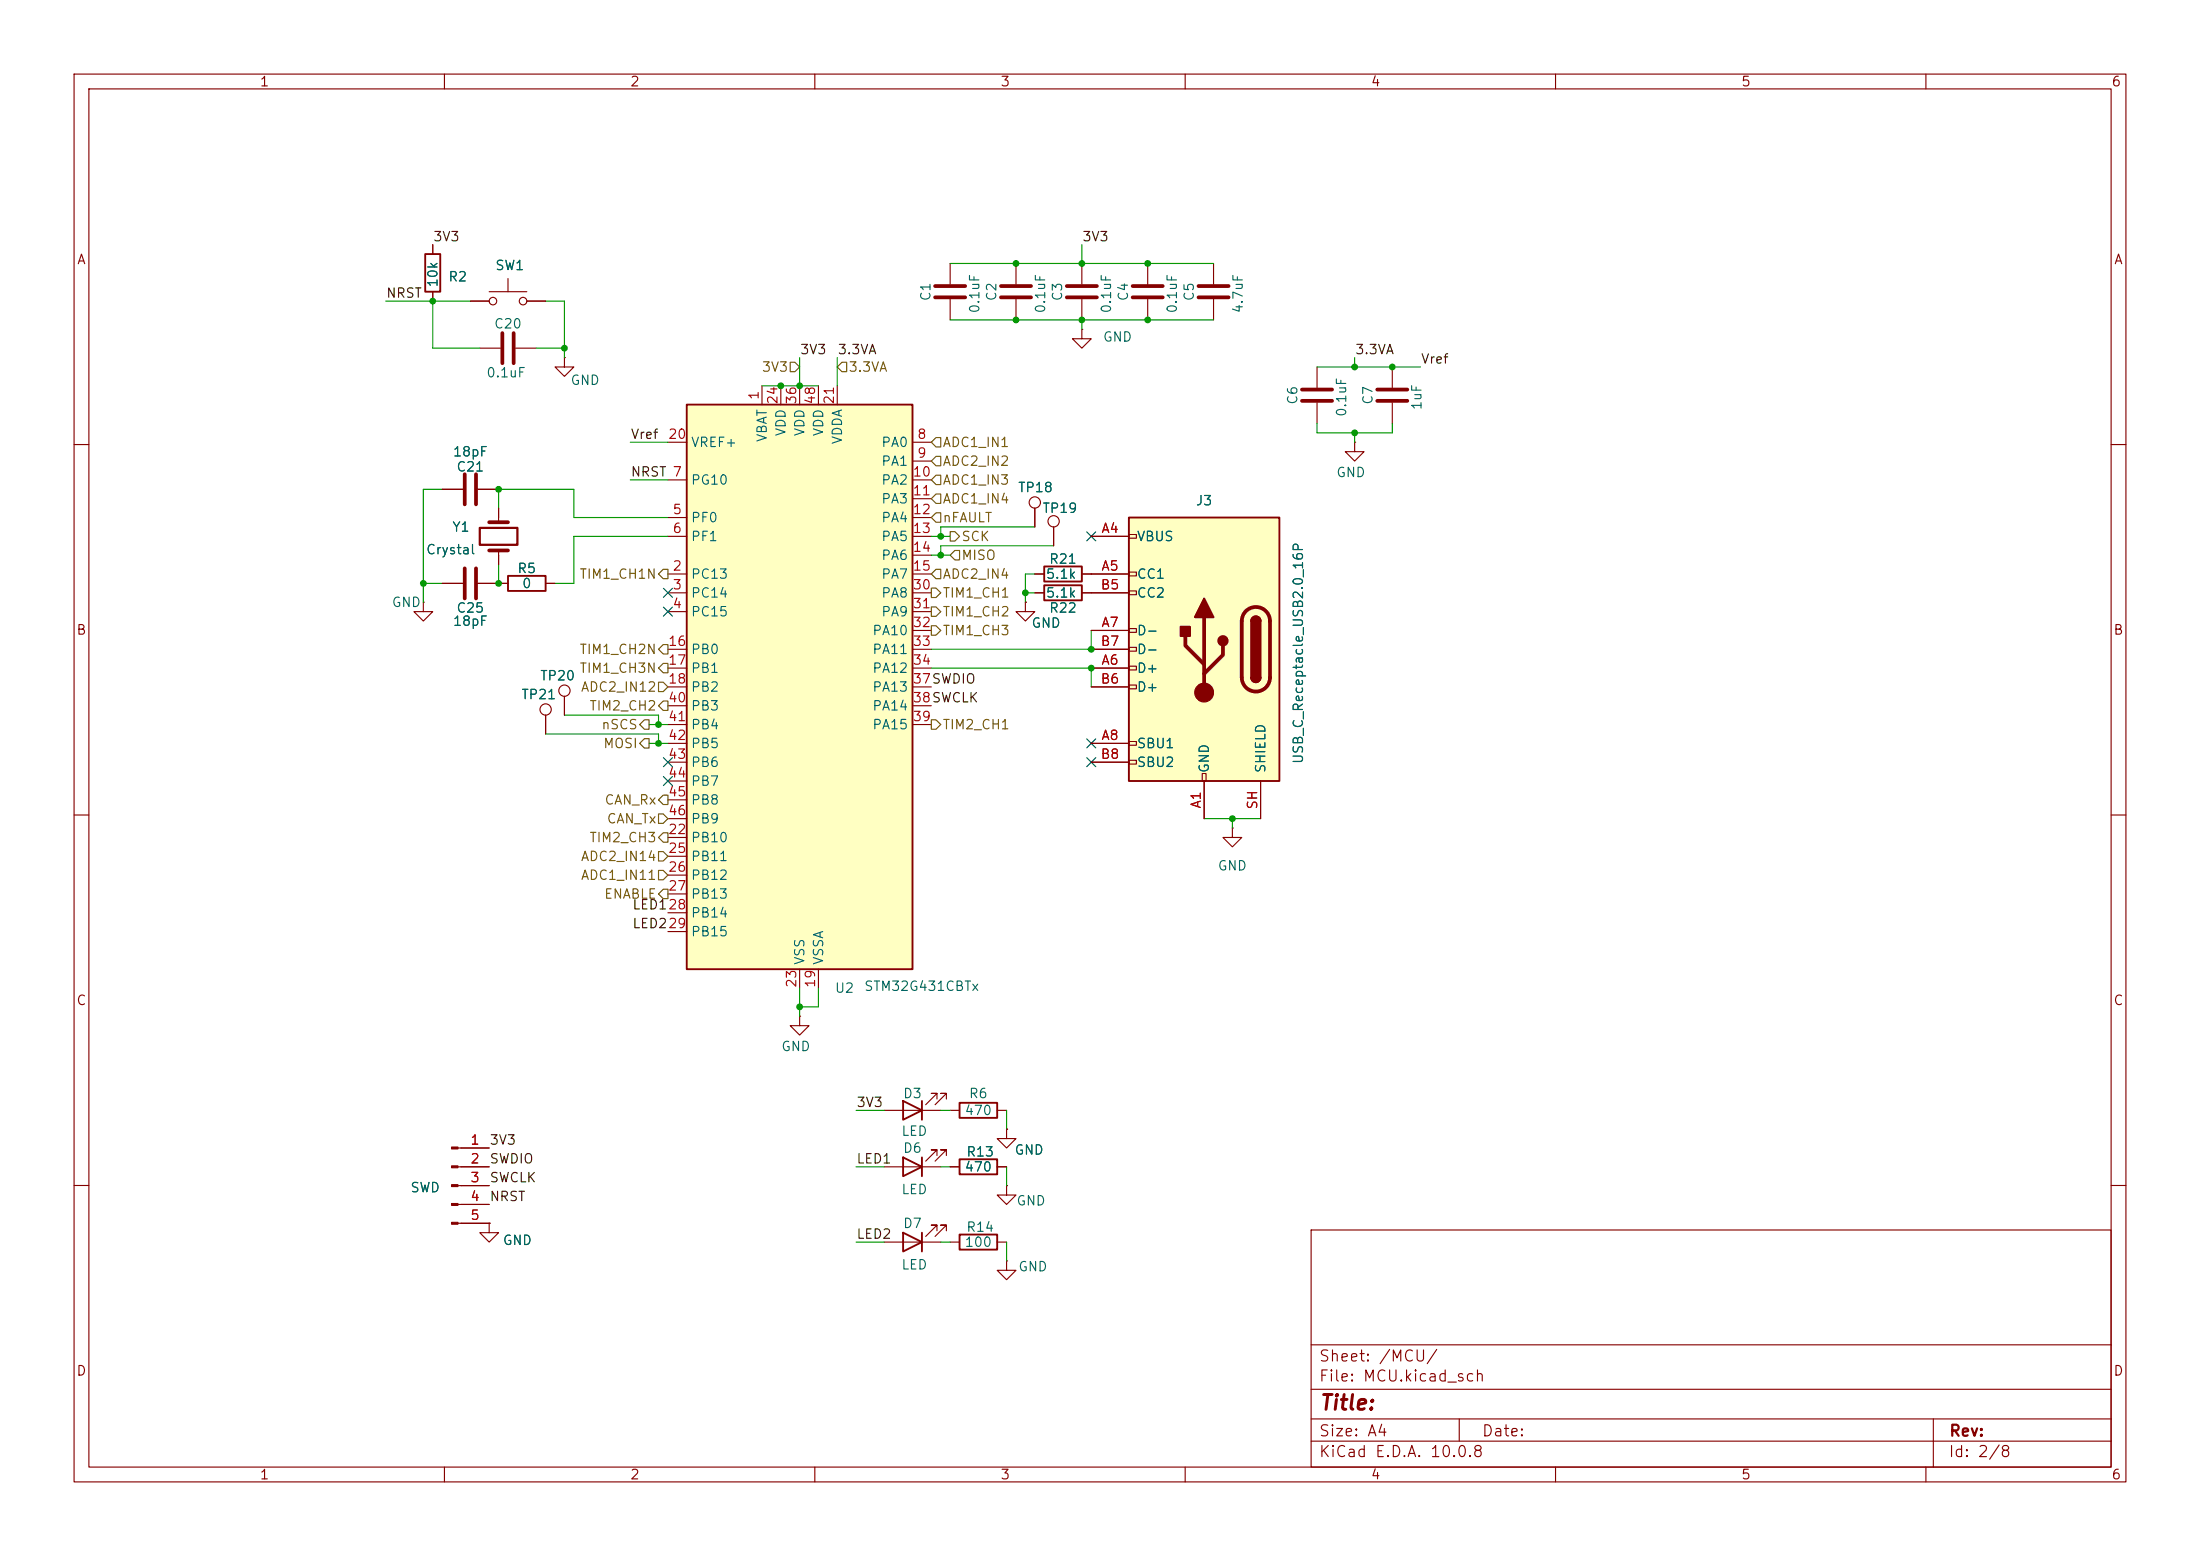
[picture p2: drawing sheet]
<svg xmlns="http://www.w3.org/2000/svg" width="297mm" height="210mm" viewBox="0 0 297 210" stroke-linecap="round" stroke-linejoin="round" font-family="sans-serif">
<g fill="none" stroke="#840000" stroke-width=".15">
<path d="M10 10h277v190h-277zM12 12h273v186h-273zM60 10v2M110 10v2M160 10v2M210 10v2M260 10v2M128.3 35.6v2.8M137.2 35.6v2.8M146 35.6v2.8M154.9 35.6v2.8M163.8 35.6v2.8"/>
<path d="M128.3 40.4v2.8M137.2 40.4v2.8M146 40.4v2.8M154.9 40.4v2.8M163.8 40.4v2.8M177.8 49.5v2.8M177.8 54.4v2.8M182.9 59.7v1.3h1.2l-1.2 1.2-1.3-1.2h1.3M182.9 59.7h.1M188 49.5v2.8M188 54.4v2.8M10 60h2"/>
<path d="M139.7 68.6v2.5M139.7 77.5h1.3M142.2 71.1v2.6M146 77.5h1.3M285 60h2M138.4 81.3v1.3h-1.2l1.2 1.2 1.3-1.2h-1.3M138.4 81.3h.1M139.7 80h1.3M146 80h1.3M10 110h2M166.4 111.8v1.2h-1.3l1.3 1.3 1.2-1.3h-1.2M166.4 111.8h.1"/>
<path d="M285 110h2M10 160h2M177 166h108v32h-108zM285 160h2M60 198v2M110 198v2M160 198v2M177 194.5h108M177 191.5h108M177 187.5h108M177 181.5h108M197 191.5v3"/>
<path d="M210 198v2M260 198v2M261 191.5v6.5"/>
<circle cx="139.7" cy="67.8" r=".76"/>
<circle cx="142.2" cy="70.4" r=".76"/>
</g>
<g fill="none" stroke="#840000" stroke-width=".51">
<path d="M126.2 38.6h4.1M135.1 38.6h4.1M144 38.6h4.1M152.9 38.6h4.1M161.8 38.6h4.1M126.2 40.1h4.1M135.1 40.1h4.1M144 40.1h4.1M152.9 40.1h4.1M161.8 40.1h4.1M175.8 54.1h4M175.8 52.6h4"/>
<path d="M185.9 54.1h4.1M185.9 52.6h4.1"/>
</g>
<path d="M141 76.5h5v2h-5zM141 79h5v2h-5z" fill="none" stroke="#840000" stroke-width=".25"/>
<path d="M152.4 69.9h20.3v35.5h-20.3z" fill="#ffffc2"/>
<g fill="none" stroke="#840000" stroke-width=".15">
<path d="M146 44.5v1.2h1.3l-1.3 1.3-1.2-1.3h1.2M146 44.5h.1M59.7 78.7h2.8M64.5 78.7h2.8M147.3 72.4h5.1M147.3 77.5h5.1M152.4 72.1h1v.5h-1zM152.4 77.2h1v.5h-1zM152.4 79.8h1v.5h-1zM57.1 81.3v1.3h-1.2l1.2 1.2 1.3-1.2h-1.3M57.1 81.3h.1M73.7 96.5v2.6"/>
<path d="M76.2 94v2.5M147.3 90.2h5.1M147.3 85.1h5.1M147.3 80h5.1M147.3 92.7h5.1M147.3 87.6h5.1M152.4 84.8h1v.5h-1zM152.4 87.4h1v.5h-1zM152.4 89.9h1v.5h-1zM152.4 92.5h1v.5h-1zM147.3 100.3h5.1M147.3 102.9h5.1"/>
<path d="M152.4 100.1h1v.5h-1zM152.4 102.6h1v.5h-1zM162.3 104.4h.5v1h-.5zM162.6 105.4v5.1M170.2 105.4v5.1M107.9 137.2v1.2h1.3l-1.3 1.3-1.2-1.3h1.2M107.9 137.2h.1M61.8 157.5h4.2M61.8 154.9h4.2M119.4 157.5h7.6M119.4 149.9h7.6M126.5 156v-.8h-.8h.8l-1.5 1.5"/>
<path d="M126.5 148.3v-.7h-.8h.8l-1.5 1.5M127.8 156v-.8h-.8h.8l-1.6 1.5M127.8 148.3v-.7h-.8h.8l-1.6 1.5M128.3 157.5h1.2M128.3 149.9h1.2M134.6 157.5h1.3M134.6 149.9h1.3M135.9 152.4v1.3h1.3l-1.3 1.2-1.3-1.2h1.3M135.9 152.4h.1M61.8 160h4.2M61.8 162.6h4.2M61.8 165.1h4.2"/>
<path d="M66 165.1v1.3h1.3l-1.3 1.2-1.2-1.2h1.2M66 165.1h.1M119.4 167.6h7.6M126.5 166.1v-.7h-.8h.8l-1.5 1.5M127.8 166.1v-.7h-.8h.8l-1.6 1.5M128.3 167.6h1.2M134.6 167.6h1.3M135.9 170.2v1.3h1.3l-1.3 1.2-1.3-1.2h1.3M135.9 170.2h.1M135.9 160v1.3h1.3l-1.3 1.3-1.3-1.3h1.3M135.9 160h.1"/>
<circle cx="73.7" cy="95.8" r=".76"/>
<circle cx="76.2" cy="93.2" r=".76"/>
</g>
<path d="M152.4 69.9h20.3v35.5h-20.3zM168.9 83.8a.64 .64 0 0 1 .6-.6 .64 .64 0 0 1 .7 .6M168.9 91.4a.64 .64 0 0 0 .6 .7 .64 .64 0 0 0 .7-.7M121.9 156.2l2.6 1.3-2.6 1.3zM121.9 148.6l2.6 1.3-2.6 1.2zM124.5 148.6v2.5M124.5 156.2v2.6M129.5 156.5h5.1v2h-5.1zM129.5 148.8h5.1v2.1h-5.1zM121.9 166.4l2.6 1.2-2.6 1.3zM124.5 166.4v2.5M129.5 166.6h5.1v2.1h-5.1z" fill="none" stroke="#840000" stroke-width=".25"/>
<path d="M62.7 76.7v4.1M64.3 76.7v4.1M160 85.9v1.2l2.6 2.6M162.6 83.3v10.2M165.1 87.1v1.3l-2.5 2.5M168.2 82.5a1.9 1.9 0 0 1 2.1-.4 1.9 1.9 0 0 1 1.1 1.7v7.6a1.91 1.91 0 0 1-1.9 1.9 1.91 1.91 0 0 1-1.9-1.9v-7.6a1.9 1.9 0 0 1 .6-1.3z" fill="none" stroke="#840000" stroke-width=".51"/>
<g fill="#840000" stroke="#840000" stroke-width=".25">
<path d="M168.9 83.8h1.3v7.6h-1.3z"/>
<path d="M169.1 83.4a.64 .64 0 0 1 .7-.2 .64 .64 0 0 1 .4 .6h-1.3z"/>
<path d="M168.9 91.4h1.3a.64 .64 0 0 1-.7 .7 .64 .64 0 0 1-.6-.7z"/>
<path d="M162.6 80.8l1.2 2.5h-2.5z"/>
<path d="M159.4 84.6h1.3v1.3h-1.3z"/>
<circle cx="165.1" cy="86.5" r=".63"/>
</g>
<g fill="#840000" stroke="#840000" stroke-width=".15">
<path d="M61 154.8h.8v.3h-.8z"/>
<path d="M61 157.4h.8v.2h-.8z"/>
<path d="M61 159.9h.8v.2h-.8z"/>
<path d="M61 162.4h.8v.3h-.8z"/>
<path d="M61 165h.8v.2h-.8z"/>
<circle cx="162.6" cy="93.5" r="1.27"/>
</g>
<path d="M92.7 54.6h30.5v76.2h-30.5z" fill="#ffffc2"/>
<path d="M57.4 34.3h2v5.1h-2zM92.7 54.6h30.5v76.2h-30.5zM68.6 77.7h5.1v2.1h-5.1z" fill="none" stroke="#840000" stroke-width=".25"/>
<g fill="none" stroke="#840000" stroke-width=".15">
<path d="M58.4 33v1.3M58.4 39.4v1.2M66 39.4h5.1M68.6 37.6v1.8M63.5 40.6h2.5M64.8 47h2.8M69.6 47h2.8M71.1 40.6h2.6M76.2 48.3v1.2h1.3l-1.3 1.3-1.3-1.3h1.3M76.2 48.3h.1M90.2 59.7h2.5M102.9 52.1v2.5"/>
<path d="M105.4 52.1v2.5M107.9 52.1v2.5M110.5 52.1v2.5M113 52.1v2.5M123.2 59.7h2.5M59.7 66h2.8M59.7 78.7h2.8M64.5 66h2.8M64.5 78.7h4.1M67.3 68.6v1.9M67.3 74.3v1.9M73.7 78.7h1.2"/>
<path d="M90.2 77.5h2.5M90.2 69.9h2.5M90.2 72.4h2.5M90.2 64.8h2.5M123.2 77.5h2.5M123.2 69.9h2.5M123.2 72.4h2.5M123.2 64.8h2.5M123.2 62.2h2.5M123.2 67.3h2.5M123.2 74.9h2.5M139.7 77.5h1.3"/>
<path d="M139.7 68.6v2.5M142.2 71.1v2.6M146 77.5h6.4M147.3 72.4h5.1M73.7 96.5v2.6M76.2 94v2.5M90.2 80h2.5M90.2 82.6h2.5M90.2 87.6h2.5M90.2 90.2h2.5M90.2 92.7h2.5M90.2 95.3h2.5"/>
<path d="M90.2 97.8h2.5M123.2 80h2.5M123.2 82.6h2.5M123.2 87.6h2.5M123.2 90.2h2.5M123.2 92.7h2.5M123.2 85.1h2.5M123.2 95.3h2.5M123.2 97.8h2.5M138.4 81.3h.1M139.7 80h1.3M146 80h6.4"/>
<path d="M147.3 87.6h5.1M147.3 90.2h5.1M147.3 92.7h5.1M147.3 85.1h5.1M90.2 113h2.5M90.2 115.6h2.5M90.2 118.1h2.5M90.2 100.3h2.5M90.2 102.9h2.5M90.2 105.4h2.5M90.2 108h2.5M90.2 110.5h2.5"/>
<path d="M147.3 100.3h5.1M147.3 102.9h5.1M162.6 105.4v5.1M170.2 105.4v5.1M90.2 120.7h2.5M90.2 123.2h2.5M90.2 125.7h2.5M107.9 130.8v2.6M110.5 130.8v2.6M62.2 157.5h3.8M62.2 154.9h3.8M128.3 157.5h1.2"/>
<path d="M134.6 157.5h1.3M135.9 152.4h.1M62.2 160h3.8M62.2 162.6h3.8M62.2 165.1h3.8M66 165.1h.1"/>
<circle cx="66.5" cy="40.6" r=".51"/>
<circle cx="70.6" cy="40.6" r=".51"/>
</g>
<path d="M67.8 45v4M69.3 45v4M62.7 64v4.1M64.3 64v4.1M66 74.3h2.6M66 70.5h2.6" fill="none" stroke="#840000" stroke-width=".51"/>
<path d="M64.8 71.2h5v2.3h-5z" fill="none" stroke="#840000" stroke-width=".3"/>
<g fill="none" stroke="#725600" stroke-width=".15">
<path d="M106.7 48.9h.6l.6 .6-.6 .7h-.6zM113.7 48.9h.6v1.3h-.6l-.7-.7zM126.4 59.1h.6v1.2h-.6l-.7-.6zM88.9 77.5l.6-.7h.7v1.3h-.7zM125.7 79.4h.7l.6 .6-.6 .6h-.7zM126.4 61.6h.6v1.3h-.6l-.7-.7zM126.4 64.1h.6v1.3h-.6l-.7-.6zM126.4 69.2h.6v1.3h-.6l-.7-.6zM126.4 66.7h.6v1.2h-.6l-.7-.6zM126.4 76.8h.6v1.3h-.6l-.7-.6zM128.3 71.8h.6l.6 .6-.6 .6h-.6zM128.9 74.3h.6v1.3h-.6l-.6-.7z"/>
<path d="M87 99.7h.6v1.3h-.6l-.6-.7zM87 97.2h.6v1.2h-.6l-.6-.6zM88.9 95.3l.6-.7h.7v1.3h-.7zM88.9 92.1h.6l.7 .6-.7 .6h-.6zM89.5 89.5h.7v1.3h-.7l-.6-.6zM89.5 87h.7v1.3h-.7l-.6-.7zM125.7 81.9h.7l.6 .7-.6 .6h-.7zM125.7 84.5h.7l.6 .6-.6 .6h-.7zM125.7 97.2h.7l.6 .6-.6 .6h-.7zM88.9 113l.6-.6h.7v1.3h-.7zM88.9 109.9h.6l.7 .6-.7 .6h-.6zM88.9 114.9h.6l.7 .7-.7 .6h-.6z"/>
<path d="M88.9 117.5h.6l.7 .6-.7 .6h-.6zM89.5 107.3h.7v1.3h-.7l-.6-.6zM89.5 120h.7v1.3h-.7l-.6-.6z"/>
</g>
<g fill="none" stroke="#009600" stroke-width=".15">
<path d="M128.3 35.6h35.5M146 33v2.6M52.1 40.6h11.4M58.4 40.6v6.4h6.4M72.4 47h3.8M73.7 40.6h2.5v7.7M85.1 59.7h5.1M102.9 52.1h7.6M107.9 48.3v3.8M113 48.3v3.8M128.3 43.2h35.5M146 43.2v1.3"/>
<path d="M177.8 49.5h14M177.8 57.2v1.2h10.2v-1.2M182.9 48.3v1.2M182.9 58.4v1.3M57.1 78.7h2.6M59.7 66h-2.6v15.3M67.3 68.6v-2.6h10.2v3.9h12.7M67.3 76.2v2.5M85.1 64.8h5.1M90.2 72.4h-12.7v6.3h-2.6M125.7 74.9h2.6M125.7 72.4h2.6"/>
<path d="M139.7 71.1h-12.7v1.3M139.7 77.5h-1.3v3.8M142.2 73.7h-15.2v1.2M73.7 99.1h15.2v1.2M76.2 96.5h12.7v1.3M87.6 97.8h2.6M125.7 90.2h21.6v2.5M138.4 80h1.3M147.3 85.1v2.5h-21.6M87.6 100.3h2.6M162.6 110.5h7.6M166.4 110.5v1.3"/>
<path d="M107.9 133.4v3.8M110.5 133.4v2.5h-2.6M115.6 157.5h3.8M115.6 149.9h3.8M127 157.5h1.3M127 149.9h1.3M135.9 149.9v2.5M135.9 157.5v2.5M115.6 167.6h3.8M127 167.6h1.3M135.9 167.6v2.6"/>
</g>
<g fill="none" stroke="#000084" stroke-width=".15">
<path d="M89.6 79.4l1.2 1.2M90.8 79.4l-1.2 1.2M146.7 71.8l1.2 1.2M147.9 71.8l-1.2 1.2M89.6 81.9l1.2 1.3M90.8 81.9l-1.2 1.3M146.7 99.7l1.2 1.2M147.9 99.7l-1.2 1.2M89.6 104.8l1.2 1.2M89.6 102.3l1.2 1.2M90.8 104.8l-1.2 1.2M90.8 102.3l-1.2 1.2"/>
<path d="M146.7 102.3l1.2 1.2M147.9 102.3l-1.2 1.2"/>
</g>
<g fill="#009600">
<circle cx="76.2" cy="47" r=".46"/>
<circle cx="105.4" cy="52.1" r=".46"/>
<circle cx="67.3" cy="66" r=".46"/>
<circle cx="58.4" cy="40.6" r=".46"/>
<circle cx="57.1" cy="78.7" r=".46"/>
<circle cx="147.3" cy="87.6" r=".46"/>
<circle cx="147.3" cy="90.2" r=".46"/>
<circle cx="166.4" cy="110.5" r=".46"/>
<circle cx="138.4" cy="80" r=".46"/>
<circle cx="127" cy="72.4" r=".46"/>
<circle cx="127" cy="74.9" r=".46"/>
<circle cx="137.2" cy="35.6" r=".46"/>
<circle cx="137.2" cy="43.2" r=".46"/>
<circle cx="154.9" cy="43.2" r=".46"/>
<circle cx="182.9" cy="49.5" r=".46"/>
<circle cx="146" cy="43.2" r=".46"/>
<circle cx="182.9" cy="58.4" r=".46"/>
<circle cx="107.9" cy="52.1" r=".46"/>
<circle cx="188" cy="49.5" r=".46"/>
<circle cx="154.9" cy="35.6" r=".46"/>
<circle cx="146" cy="35.6" r=".46"/>
<circle cx="107.9" cy="135.9" r=".46"/>
<circle cx="67.3" cy="78.7" r=".46"/>
<circle cx="88.9" cy="97.8" r=".46"/>
<circle cx="88.9" cy="100.3" r=".46"/>
</g>
<text font-size="2" fill="#840000" x="178" y="190.8">Title:</text>
<g font-size="1.5" fill="#840000">
<text x="178" y="184.1">Sheet: /MCU/</text>
<text x="178" y="186.8">File: MCU.kicad_sch</text>
<text x="178" y="197">KiCad E.D.A. 10.0.8</text>
<text x="178" y="194.2">Size: A4</text>
<text x="200" y="194.2">Date:</text>
<text x="263" y="197">Id: 2/8</text>
<text x="263" y="194.2">Rev:</text>
</g>
<g font-size="1.3" fill="#840000">
<text x="35" y="12">1</text>
<text x="85" y="12">2</text>
<text x="135" y="12">3</text>
<text x="185" y="12">4</text>
<text x="235" y="12">5</text>
<text x="285" y="12">6</text>
<text x="10.3" y="36">A</text>
<text x="285.3" y="36">A</text>
<text x="10.2" y="86">B</text>
<text x="285.2" y="86">B</text>
<text x="10.2" y="136">C</text>
<text x="285.2" y="136">C</text>
<text x="10.2" y="186">D</text>
<text x="285.2" y="186">D</text>
<text x="35" y="200">1</text>
<text x="85" y="200">2</text>
<text x="135" y="200">3</text>
<text x="185" y="200">4</text>
<text x="235" y="200">5</text>
<text x="285" y="200">6</text>
</g>
<g font-size="1.3" fill="#0f0f0f">
<text x="58.4" y="32.9">3V3</text>
<text x="146" y="32.9">3V3</text>
<text x="52" y="40.5">NRST</text>
<text x="107.9" y="48.1">3V3</text>
<text x="113" y="48.1">3.3VA</text>
<text x="182.9" y="48.1">3.3VA</text>
<text x="191.7" y="49.4">Vref</text>
<text x="85.1" y="59.6">Vref</text>
<text x="85.1" y="64.6">NRST 7</text>
<text x="85.3" y="123.1">LED128</text>
<text x="85.3" y="125.6">LED229</text>
<text x="115.5" y="149.7">3V3</text>
<text x="66" y="154.8">3V3</text>
<text x="66" y="159.9">SWCLK</text>
<text x="66" y="157.4">SWDIO</text>
<text x="115.5" y="157.4">LED1</text>
<text x="66" y="162.4">NRST</text>
<text x="115.5" y="167.5">LED2</text>
</g>
<g font-size="1.3" fill="#006464">
<text x="59.4" y="38.9" transform="rotate(-90 59.4 38.9)">10k</text>
<text x="60.4" y="38.3">R2</text>
<text x="66.8" y="36.8">SW1</text>
<text x="125.9" y="40.7" transform="rotate(-90 125.9 40.7)">C1</text>
<text x="134.8" y="40.7" transform="rotate(-90 134.8 40.7)">C2</text>
<text x="143.7" y="40.7" transform="rotate(-90 143.7 40.7)">C3</text>
<text x="152.6" y="40.7" transform="rotate(-90 152.6 40.7)">C4</text>
<text x="161.5" y="40.7" transform="rotate(-90 161.5 40.7)">C5</text>
<text x="66.6" y="44.7">C20</text>
<text x="132.5" y="42.4" transform="rotate(-90 132.5 42.4)">0.1uF</text>
<text x="141.4" y="42.4" transform="rotate(-90 141.4 42.4)">0.1uF</text>
<text x="148.8" y="46.4">GND</text>
<text x="150.3" y="42.4" transform="rotate(-90 150.3 42.4)">0.1uF</text>
<text x="159.2" y="42.4" transform="rotate(-90 159.2 42.4)">0.1uF</text>
<text x="168.1" y="42.4" transform="rotate(-90 168.1 42.4)">4.7uF</text>
<text x="65.6" y="51.3">0.1uF</text>
<text x="76.9" y="52.3">GND</text>
<text x="103.8" y="59.8" transform="rotate(-90 103.8 59.8)">VBAT</text>
<text x="106.4" y="59" transform="rotate(-90 106.4 59)">VDD</text>
<text x="108.9" y="59" transform="rotate(-90 108.9 59)">VDD</text>
<text x="111.5" y="59" transform="rotate(-90 111.5 59)">VDD</text>
<text x="175.5" y="54.7" transform="rotate(-90 175.5 54.7)">C6</text>
<text x="182.1" y="56.4" transform="rotate(-90 182.1 56.4)">0.1uF</text>
<text x="185.6" y="54.7" transform="rotate(-90 185.6 54.7)">C7</text>
<text x="192.2" y="55.4" transform="rotate(-90 192.2 55.4)">1uF</text>
<text x="61" y="61.9">18pF</text>
<text x="61.5" y="64">C21</text>
<text x="93.2" y="65.7">PG10</text>
<text x="93.2" y="60.7">VREF+</text>
<text x="114" y="60.1" transform="rotate(-90 114 60.1)">VDDA</text>
<text x="118.9" y="60.7">PA0</text>
<text x="118.9" y="63.2">PA1</text>
<text x="118.9" y="65.7">PA2</text>
<text x="180.3" y="64.7">GND</text>
<text x="93.2" y="70.8">PF0</text>
<text x="118.9" y="68.3">PA3</text>
<text x="118.9" y="70.8">PA4</text>
<text x="137.3" y="66.7">TP18</text>
<text x="140.6" y="69.5">TP19</text>
<text x="161.3" y="68.5">J3</text>
<text x="57.4" y="75.1">Crystal</text>
<text x="61" y="72.1">Y1</text>
<text x="69.8" y="77.7">R5</text>
<text x="93.2" y="73.4">PF1</text>
<text x="118.9" y="73.4">PA5</text>
<text x="118.9" y="75.9">PA6</text>
<text x="141.5" y="76.4">R21</text>
<text x="153.4" y="73.4">VBUS</text>
<text x="52.8" y="82.2">GND</text>
<text x="61.5" y="83">C25</text>
<text x="70.4" y="79.7">0</text>
<text x="93.2" y="78.4">PC13</text>
<text x="93.2" y="81">PC14</text>
<text x="93.2" y="83.5">PC15</text>
<text x="118.9" y="78.4">PA7</text>
<text x="118.9" y="81">PA8</text>
<text x="118.9" y="83.5">PA9</text>
<text x="141.1" y="78.4">5.1k</text>
<text x="141.1" y="81">5.1k</text>
<text x="141.5" y="83">R22</text>
<text x="153.4" y="78.4">CC1</text>
<text x="153.4" y="81">CC2</text>
<text x="61" y="84.8">18pF</text>
<text x="93.2" y="88.6">PB0</text>
<text x="117.7" y="86.1">PA10</text>
<text x="117.7" y="88.6">PA11</text>
<text x="139.2" y="85">GND</text>
<text x="153.4" y="86.1">D-</text>
<text x="153.4" y="88.6">D-</text>
<text x="70.3" y="94.7">TP21</text>
<text x="72.8" y="92.1">TP20</text>
<text x="93.2" y="91.1">PB1</text>
<text x="93.2" y="93.7">PB2</text>
<text x="117.7" y="91.1">PA12</text>
<text x="117.7" y="93.7">PA13</text>
<text x="153.4" y="91.1">D+</text>
<text x="153.4" y="93.7">D+</text>
<text x="93.2" y="96.2">PB3</text>
<text x="93.2" y="98.8">PB4</text>
<text x="93.2" y="101.3">PB5</text>
<text x="117.7" y="96.2">PA14</text>
<text x="117.7" y="98.8">PA15</text>
<text x="153.4" y="101.3">SBU1</text>
<text x="93.2" y="103.8">PB6</text>
<text x="93.2" y="106.4">PB7</text>
<text x="153.4" y="103.8">SBU2</text>
<text x="163.5" y="104.4" transform="rotate(-90 163.5 104.4)">GND</text>
<text x="171.1" y="104.4" transform="rotate(-90 171.1 104.4)">SHIELD</text>
<text x="176.2" y="103.2" transform="rotate(-90 176.2 103.2)">USB_C_Receptacle_USB2.0_16P</text>
<text x="93.2" y="114">PB10</text>
<text x="93.2" y="108.9">PB8</text>
<text x="93.2" y="111.5">PB9</text>
<text x="93.2" y="116.5">PB11</text>
<text x="93.2" y="119.1">PB12</text>
<text x="164.3" y="117.8">GND</text>
<text x="93.2" y="121.6">PB13</text>
<text x="93.2" y="124.2">PB14</text>
<text x="93.2" y="126.7">PB15</text>
<text x="108.9" y="130.3" transform="rotate(-90 108.9 130.3)">VSS</text>
<text x="111.5" y="130.3" transform="rotate(-90 111.5 130.3)">VSSA</text>
<text x="112.6" y="134.3">U2</text>
<text x="116.6" y="134.1">STM32G431CBTx</text>
<text x="105.4" y="142.2">GND</text>
<text x="121.8" y="148.5">D3</text>
<text x="130.7" y="148.5">R6</text>
<text x="121.6" y="153.6">LED</text>
<text x="121.8" y="155.9">D6</text>
<text x="130.1" y="150.8">470</text>
<text x="55.3" y="161.2">SWD</text>
<text x="121.6" y="161.5">LED</text>
<text x="130.1" y="158.4">470</text>
<text x="130.4" y="156.4">R13</text>
<text x="136.9" y="156.2">GND</text>
<text x="121.8" y="166.1">D7</text>
<text x="130.4" y="166.6">R14</text>
<text x="137.1" y="163">GND</text>
<text x="67.8" y="168.3">GND</text>
<text x="121.6" y="171.7">LED</text>
<text x="130.1" y="168.6">100</text>
<text x="137.4" y="171.9">GND</text>
</g>
<g font-size="1.3" fill="#725600">
<text x="102.8" y="50.5">3V3</text>
<text x="114.5" y="50.5">3.3VA</text>
<text x="127.2" y="63.2">ADC2_IN2</text>
<text x="127.2" y="65.7">ADC1_IN3</text>
<text x="127.2" y="60.7">ADC1_IN1</text>
<text x="127.2" y="70.8">nFAULT</text>
<text x="127.2" y="68.3">ADC1_IN4</text>
<text x="129.7" y="73.4">SCK</text>
<text x="129.7" y="75.9">MISO</text>
<text x="78.1" y="78.4">TIM1_CH1N</text>
<text x="127.2" y="83.5">TIM1_CH2</text>
<text x="127.2" y="81">TIM1_CH1</text>
<text x="127.2" y="78.4">ADC2_IN4</text>
<text x="78.1" y="88.6">TIM1_CH2N</text>
<text x="127.2" y="86.1">TIM1_CH3</text>
<text x="78.1" y="91.1">TIM1_CH3N</text>
<text x="78.3" y="93.7">ADC2_IN12</text>
<text x="79.5" y="96.2">TIM2_CH2</text>
<text x="81.1" y="98.8">nSCS</text>
<text x="81.3" y="101.3">MOSI</text>
<text x="127.2" y="98.8">TIM2_CH1</text>
<text x="79.5" y="114">TIM2_CH3</text>
<text x="81.5" y="108.9">CAN_Rx</text>
<text x="81.8" y="111.5">CAN_Tx</text>
<text x="78.3" y="116.5">ADC2_IN14</text>
<text x="78.3" y="119.1">ADC1_IN11</text>
<text x="81.5" y="121.6">ENABLE</text>
</g>
<g font-size="1.3" fill="#a90000">
<text x="90.1" y="59.6">20</text>
<text x="102.7" y="54.1" transform="rotate(-90 102.7 54.1)">1</text>
<text x="105.3" y="54.7" transform="rotate(-90 105.3 54.7)">24</text>
<text x="107.8" y="54.7" transform="rotate(-90 107.8 54.7)">36</text>
<text x="110.4" y="54.7" transform="rotate(-90 110.4 54.7)">48</text>
<text x="112.9" y="54.7" transform="rotate(-90 112.9 54.7)">21</text>
<text x="123.7" y="59.6">8</text>
<text x="123.1" y="64.6">10</text>
<text x="123.7" y="62.1">9</text>
<text x="90.7" y="69.7">5</text>
<text x="123.1" y="67.2">11</text>
<text x="123.1" y="69.7">12</text>
<text x="90.7" y="77.3">2</text>
<text x="90.7" y="72.3">6</text>
<text x="123.1" y="72.3">13</text>
<text x="123.1" y="74.8">14</text>
<text x="123.1" y="77.3">15</text>
<text x="148.6" y="72.3">A4</text>
<text x="148.6" y="77.3">A5</text>
<text x="90.7" y="79.9">3</text>
<text x="90.7" y="82.4">4</text>
<text x="123.1" y="79.9">30</text>
<text x="123.1" y="82.4">31</text>
<text x="148.5" y="79.9">B5</text>
<text x="90.1" y="87.5">16</text>
<text x="123.1" y="85">32</text>
<text x="123.1" y="87.5">33</text>
<text x="148.5" y="87.5">B7</text>
<text x="148.6" y="85">A7</text>
<text x="90.1" y="90">17</text>
<text x="90.1" y="92.6">18</text>
<text x="90.1" y="95.1">40</text>
<text x="123.1" y="90">34</text>
<text x="123.1" y="92.6">37SWDIO</text>
<text x="123.1" y="95.1">38SWCLK</text>
<text x="148.5" y="92.6">B6</text>
<text x="148.6" y="90">A6</text>
<text x="90.1" y="97.7">41</text>
<text x="90.1" y="100.2">42</text>
<text x="123.1" y="97.7">39</text>
<text x="148.6" y="100.2">A8</text>
<text x="90.1" y="102.7">43</text>
<text x="90.1" y="105.3">44</text>
<text x="90.1" y="107.8">45</text>
<text x="148.5" y="102.7">B8</text>
<text x="90.1" y="112.9">22</text>
<text x="90.1" y="110.4">46</text>
<text x="162.4" y="109.2" transform="rotate(-90 162.4 109.2)">A1</text>
<text x="170" y="109.3" transform="rotate(-90 170 109.3)">SH</text>
<text x="90.1" y="115.4">25</text>
<text x="90.1" y="118">26</text>
<text x="90.1" y="120.5">27</text>
<text x="107.8" y="133.4" transform="rotate(-90 107.8 133.4)">23</text>
<text x="110.4" y="133.4" transform="rotate(-90 110.4 133.4)">19</text>
<text x="63.4" y="154.8">1</text>
<text x="63.4" y="157.3">2</text>
<text x="63.4" y="159.9">3</text>
<text x="63.4" y="162.4">4</text>
<text x="63.4" y="165">5</text>
</g>
</svg>
